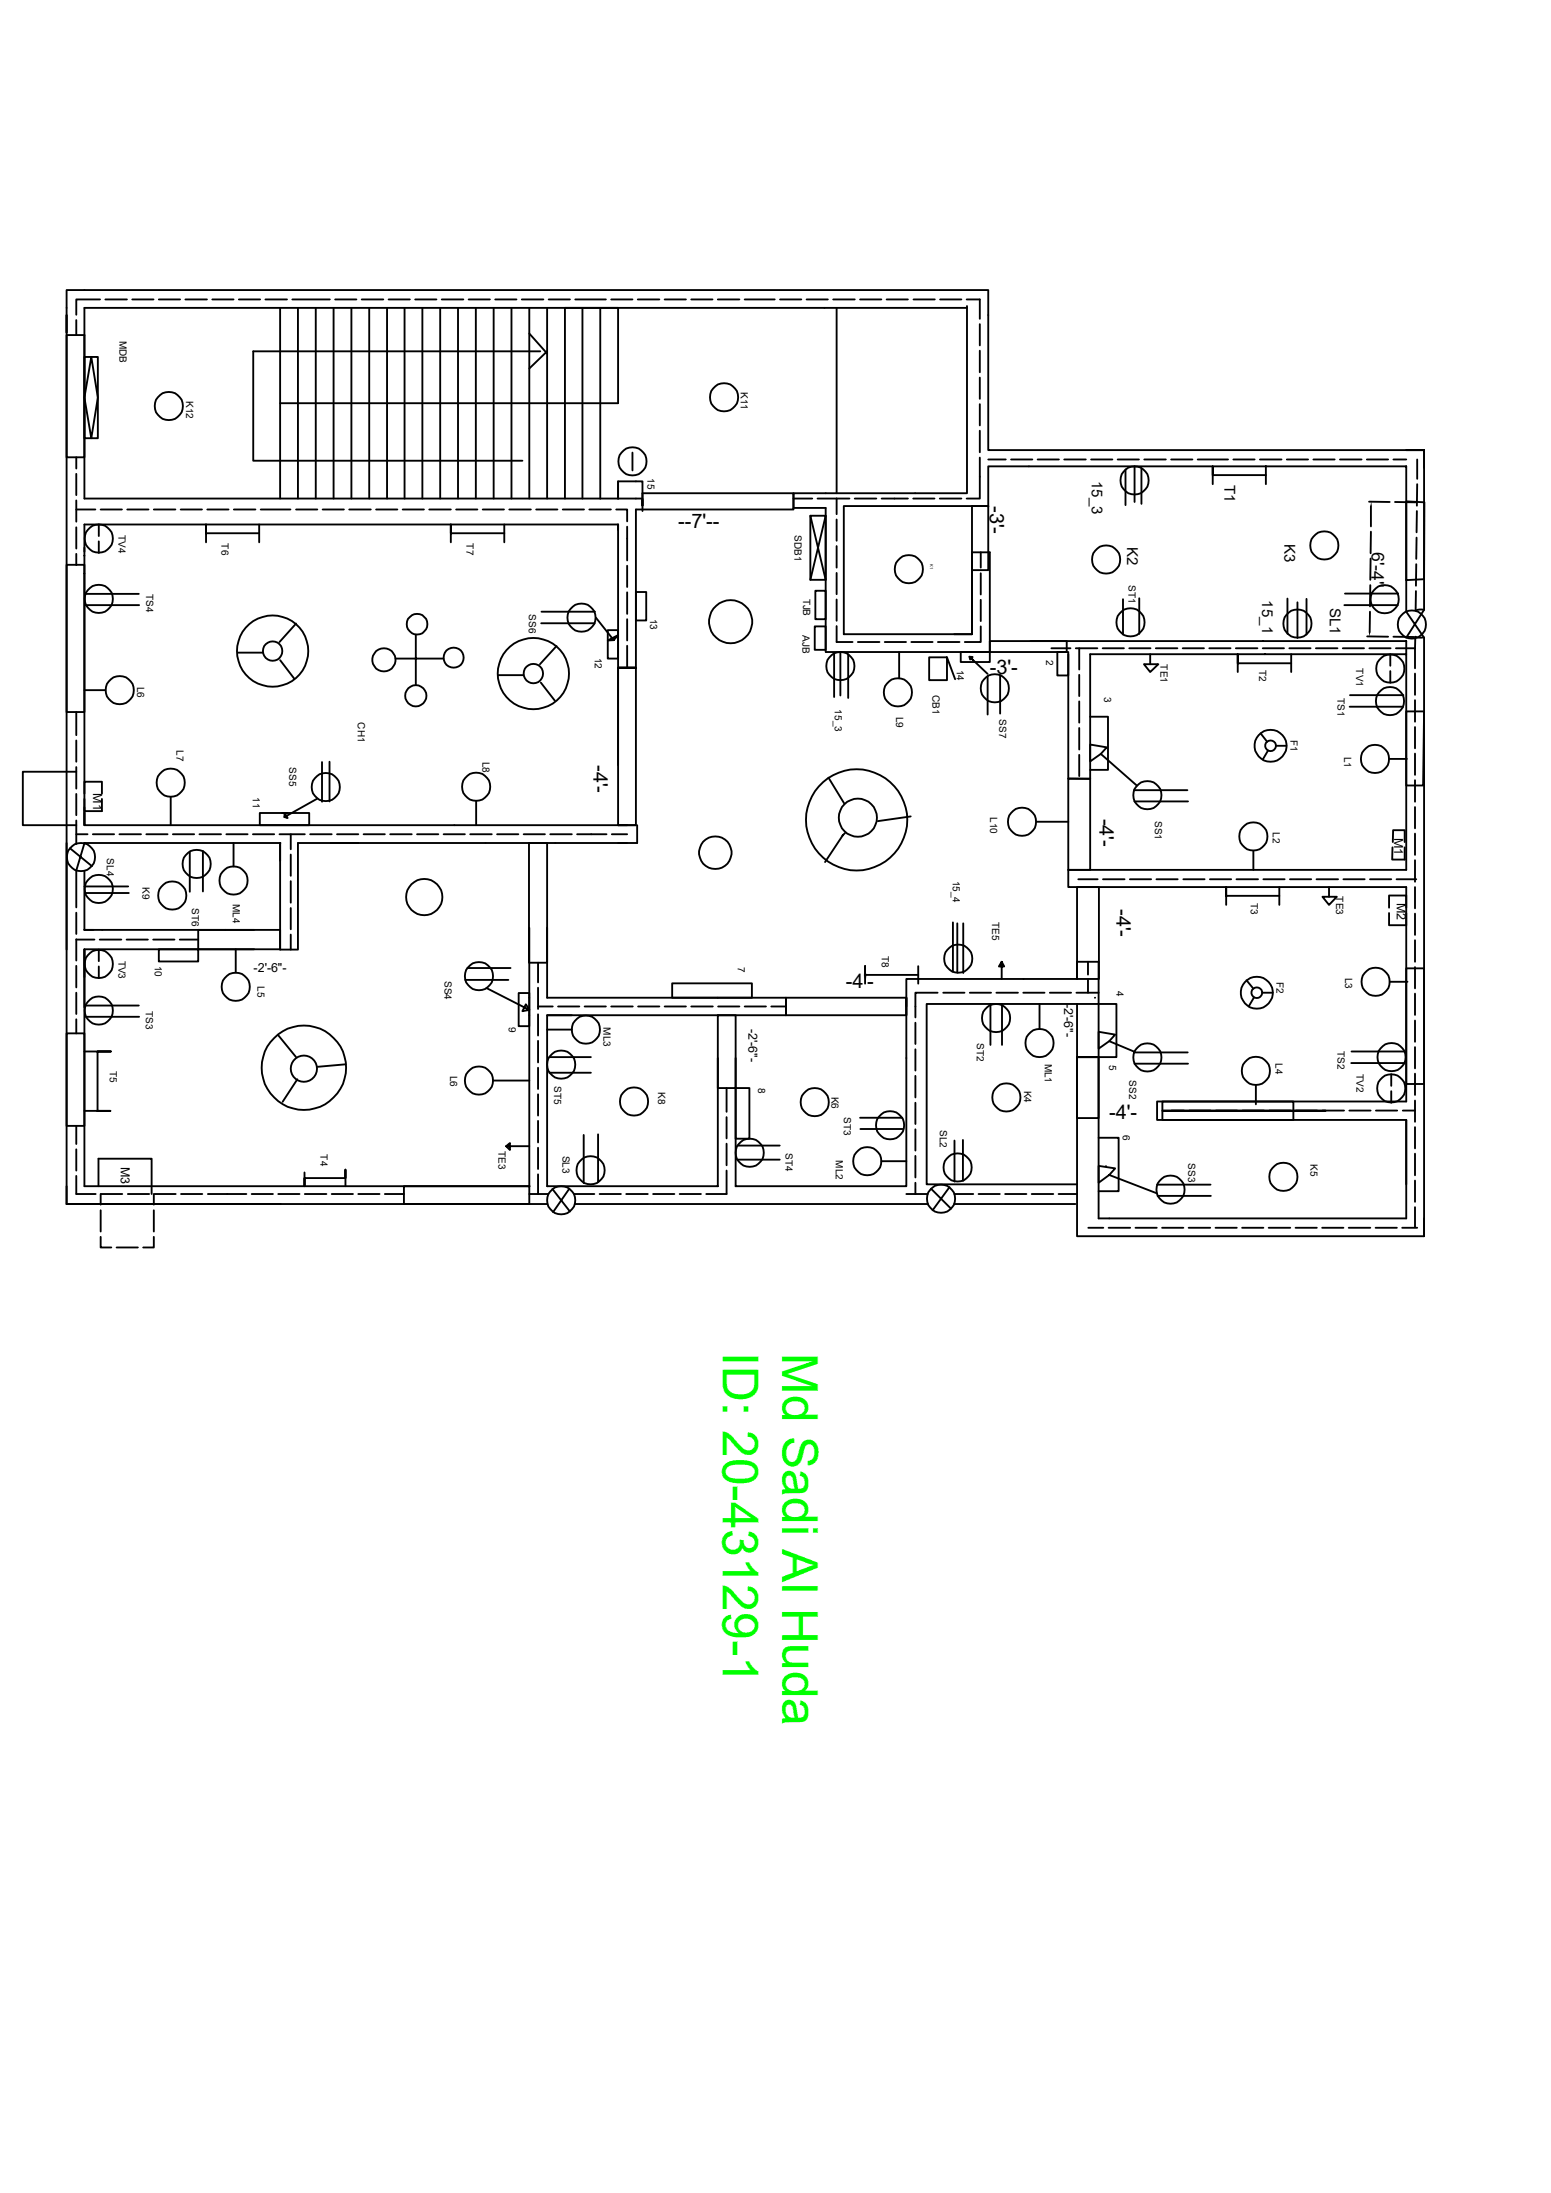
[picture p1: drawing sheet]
<svg xmlns="http://www.w3.org/2000/svg" width="210mm" height="297mm" viewBox="0 0 210 297" stroke-linecap="round" stroke-linejoin="round" font-family="sans-serif">
<g fill="none" stroke="#000" stroke-width=".25">
<path d="M9 42.7v2.3zM9 45.4h2.4v16.5h-2.4zM9 42.7v120.4h65.1M9 45v-5.7h124.8v21.7h59M10.3 43.3v2.1M11.4 48.3h1.9v11.1h-1.9zM12.4 48.3l.9 5.5-.9 5.6-1-5.6zM13.5 40.6h-3.2v2M14.3 40.6h2.9M17.9 40.6h2.9M21.5 40.6h2.9M25.1 40.6h2.9"/>
<path d="M28.7 40.6h2.9M32.3 40.6h2.9M35.9 40.6h3M37.9 41.7v25.8M39.6 40.6h5.1M40.3 41.7v25.8M42.8 41.7v25.8M45.2 41.7v25.8M45.4 40.6h2.9M47.6 41.7v25.8M49 40.6h2.9M50 41.7v25.8"/>
<path d="M52.4 41.7v25.8M52.6 40.6h2.9M54.8 41.7v25.8M56.2 40.6h2.9M57.2 41.7v25.8M59.6 41.7v25.8M59.8 40.6h2.9M62 41.7v25.8M63.5 40.6h2.8M64.4 41.7v25.8M66.8 41.7v25.8M67.1 40.6h2.8"/>
<path d="M69.3 41.7v25.8M70.7 40.6h2.9M71.7 41.7v25.8M71.7 45.2l2.4 2.7M73.2 47.6h-38.9v14.8h36.4M74.1 47.6l-2.4 2.3M74.1 41.7v25.8M74.3 40.6h2.9M77.9 40.6h4.1M78.9 41.7v25.8M81.3 41.7h2.4v12.9h-45.8M82.8 40.6h2.8"/>
<path d="M86.4 40.6h2.9M90 40.6h2.9M93.6 40.6h2.9M97.2 40.6h2.9M100.8 40.6h4.1M105.6 40.6h2.9M109.2 40.6h2.9M112.8 40.6h2.9M113.3 41.7v25.1M116.5 40.6h2.8M120.1 40.6h2.8M123.7 40.6h2.9"/>
<path d="M127.3 40.6h2.9M130.9 40.6h1.8v2.6M130.9 41.7h-119.5v25.8h75.6M130.9 41.4v25.4h-23.5v2h4.4v19.5M132.7 43.9v2.9M132.7 47.5v2.9M132.7 51.1v2.9M132.7 54.7v2.9M132.7 58.3v3M9 76.5h2.4v19.9h-2.4zM10.3 69h2.6M10.3 75v1.5"/>
<path d="M10.3 61.9v1.6M10.3 64.2v2.9M10.3 67.8v2.9M10.3 71.4v2.9M13.4 71v1.6M13.4 73.3v1.6M13.6 69h2.9M17.2 69h2.9M20.8 69h2.9M24.5 69h2.8M28.1 69h2.8M31.7 69h2.9"/>
<path d="M35.1 72.2h-7.2v-1.2v2.4M35.1 71v2.4M35.3 69h4M40.1 69h2.9M43.7 69h2.9M47.3 69h2.9M50.9 69h2.9M54.5 69h2.9M58.1 69h2.9M61.8 69h2.8M65.4 69h2.8M68.3 72.2h-7.3v-1.2v2.4"/>
<path d="M68.3 71v2.4M69 69h2.9M72.6 69h2.9M76.2 69h2.9M76.5 67.5v-25.8h4.8v25.8M79.8 69h2.9M83.4 69h1.5v1.6M83.7 65.2v2.3v-2.3h3.3v3.3v-.9M83.7 71v.8M84.9 71.3v4.6M84.9 76.6v2.9M85.6 61.3v2.4"/>
<path d="M87 69.2v-2.4h20.4v2.2h-21.3v21.4h-2.4v21.4h2.4v-21.4h-2.4M107.4 67.5h2.6M109.7 69.8h2.1v8.7h-2.1zM109.7 69.8l2.1 8.7M110.7 67.5h4.3M111.8 69.8l-2.1 8.7M113.3 70.4v2.8M113.3 74v2.9M113.3 77.6v2.9M113.3 67.5v2.1M115.7 67.5h3M122.9 67.5h-3.5"/>
<path d="M123.7 67.5h2.8M127.3 67.5h2.9M131.6 68.5h2.2v8.7h-2.2zM131.6 77.2v-2.4h2.4v13.5h-22.2M132.7 62v5.5h-1.8M132.8 74.8v2.1M132.8 77.6v2.9M133.8 68.6v-5.4h56.6v19.6l2.4 3.6v81h-47v-24.2h3M133.8 68.5h-19.5v17.4h17.3v-11.1v11.1h-2.4M133.8 62.2h2.4M136.9 62.2h2.9M140.5 62.2h2.9"/>
<path d="M144.1 62.2h2.9M147.7 62.2h2.9M151.3 62.2h2.9M152.4 63.6v4.8M153.6 63.2v4.8M154.6 63.4v4.8M154.9 62.2h3M158.6 62.2h2.9M162.2 62.2h4.1M167 62.2h2.9M170.6 62.2h2.9M171.4 64.3h-7.2v-1.1v2.4"/>
<path d="M171.4 63.2v2.4M174.2 62.2h2.9M177.8 62.2h2.9M181.4 62.2h3M185.1 62.2h2.9M185.4 67.9l2.8 .1M185.5 79.2v2.9M185.6 75.6l-.1 2.9M185.6 68.6v2.7M185.6 72v2.9M188.7 62.2h1.7M188.9 68h2.8"/>
<path d="M190.4 67.9l2.5 .1-.1 10.4-2.4 .2zM191.8 76.4l-.1 2.9M191.8 72.8v2.9M191.9 69.2l-.1 2.9M191.9 65.6v2.9M191.9 62.2v2.7M192.8 61h-2.4h2.4v2.4M192.8 61v21.6l-2.4 3.8M10.3 96.4v3.2M11.4 93.5h2.9M11.6 80.4h7.2M11.6 82h7.2"/>
<path d="M32.2 88.4h3.4M37.9 89.4l1.9 2.5M40.1 84.5l-2.3 2.5M53.6 89.2h6.4M56.3 86v6.8M67.5 91.4h3.4M73.2 92.5l1.9 2.4M73.3 84.4h7.2M73.3 82.8h7.3M75.4 87.5l-2.3 2.5M80.7 83.7l2.4 3 .6-.7-1.4 .7h.8M82.3 85.3h1.4v3.9h-1.4z"/>
<path d="M84.9 80.2v2.9M84.9 83.9v2.8M84.9 87.5v2.9M86.1 80.2h1.4v3.8h-1.4zM110.3 84.8h1.5v3.2h-1.5zM110.4 80h1.4v3.9h-1.4zM112.9 88.5v5.9M113.3 81.2v2.9M113.3 84.8v2.2h2.1M113.8 88.3v5.9M114.3 85.9h.1M114.9 88.6v5.9"/>
<path d="M116.2 87h2.9M119.8 87h2.9M121.8 88.3v3.6M123.4 87h2.9M127 87h2.9M128.2 89v3.1h-2.4v-3.1h2.4l1.1 3M130.1 88.3h3.9v1.4h-3.9zM131.3 88.9l.4 .1-.3 .3zM131.3 88.9l2.4 2.4M131.7 89.3l.1 .2M132.8 84.8v2.2h-2.2M132.8 81.2v2.9"/>
<path d="M133.7 91.6v5.2M134 86.8h10.4v1.5h-10.4zM135.4 91.4v5.2M139.5 86.8h50.9v31h-45.7v2.3h45.7v29.1h-33v2.5h33v13.3h-41.6v-21.8M142.4 87.8h2.5M143.2 88.3h1.5v3.2h-1.5zM144.7 88.6v16.9h2.9v-16.9h42.8M145.7 87.8h2.9M146.1 91.4v2.9M146.1 95v2.9M146.1 98.6v2.9M146.1 87.8v2.9"/>
<path d="M147.6 97.1h2.4v7.2h-2.4M149.3 87.8h2.9M152.1 81.2v4.7M152.9 87.8h2.9M154.3 81v4.9M154.9 90h1.9l-1.1 1zM155.7 88.6v1.4M156.5 87.8h2.9M160.1 87.8h2.9M163.7 87.8h2.9M167.3 87.8h3M170.7 99.3l.9 1.2"/>
<path d="M171 87.8h2.9M174.3 81.1v4.8M174.6 87.8h2.9M174.8 89.8h-7.2v-1.2v2.4M174.8 88.6v2.4M175.7 81.6v4.8M176.9 81.1v4.8M178.2 87.8h2.9M181.8 87.8h2.9M182 82h7.3M182.1 80.4h7.2M182.8 95.7h7.2"/>
<path d="M182.8 94.1h7.2M185.1 86.2h2.9M185.4 87.8h2.9M185.5 82.8v2.8M188.3 88.6v1.6M188.3 90.9v1.6M188.7 86.2l2.8 .1M189 87.8h2.6M190.4 96.4h2.4l-.1 10h-2.3zM191.6 87.8v2.7M191.6 91.2v2.9M191.6 94.8v2.9"/>
<path d="M191.6 98.5v2.8M191.6 86.3v1.5M191.6 86.2l.6 .2 .6-.1M191.7 80.1v2.6l.5-.2 .6 .1M9 114.2v14.4M9.5 114.9l2.9 2.4M10.3 104.5h-7.2v7.3h7.2M10.3 111.1v3.2M10.3 100.3v2.9M10.3 103.9v2.9M10.3 107.5v2.9M10.3 113h1.6"/>
<path d="M11.4 114.2h.1M11.4 109.3v2.5h74.7M11.4 108.2v1.7h2.4v-1.7M11.4 107.5v-1.6h2.4v1.6M11.4 114.2l-1.1 3.7v5M11.4 118v7.9h23M12.6 113h2.9M16.2 113h2.9M19.8 113h2.9M23.1 107.9v3.9M23.4 113h2.9M25.7 115.4v5.4"/>
<path d="M27 113h2.9M27.5 115.3v5.4M30.6 113h2.9M31.6 114.2v3.1M34.2 113h2.9M35.2 110.1h6.7v1.7h-6.7zM37.8 113h1.6v2M37.9 114.2v2.4zM37.9 114.2h.1M38.2 110.1h.7M39.4 115.7v2.9M39.4 119.3v3"/>
<path d="M39.4 113h1.9M42 113h2.9M43 108.2l-4.5 2.5v-.6l.3 .4-.3 .2 .4 .1-.1-.3M43.6 103.2v5.4M44.6 103.2v5.3M45.6 113h2.9M49.2 113h2.9M52.8 113h3M56.5 113h2.9M60.1 113h2.8M63.7 113h2.9M64.5 108.5v3.3"/>
<path d="M67.3 113h2.9M70.9 113h2.9M71.6 114.2h2.5v16.2h-2.5zM74.5 113h2.9M78.1 113h4M82.8 113h2.1M83.7 103.6v-32.6h-72.3v40.8M86.3 111.8v2.4h-46v14.4h-2.4v-14.4h-26.5M112.2 105.3l2.1 3.5M114.1 113.1l-2.4 3.7M114.4 112.8l-.3 .4M123.3 110.6l-4.4 .6"/>
<path d="M140.3 111.3h4.4M144.7 105.5h2.9v12.3h-2.9zM146 119.1h2.6M146.1 102.2v2.9M149.1 102.1l-1.5 1v-2.3l2.3 .4-.8 .9 4.8 4.3M149.4 119.1h2.9M153 119.1h2.9M153.5 107h7.3M153.6 108.5h7.3M156.6 119.1h2.9M160.2 119.1h2.9M163.8 119.1h2.9"/>
<path d="M167.4 119.1h2.9M169.7 115.2v2.6M171.1 119.1h2.8M171.7 101.6l-.7 1.3M172.8 101h1.4M174.7 119.1h2.8M178.3 119.1h2.9M181.9 119.1h2.9M185.5 119.1h2.9M188.1 102.8h2.4M188.6 114.8l-.1 1.6h1.7v-1.6M188.6 114v-1.6h1.6v1.6"/>
<path d="M189.1 119.1h2.7M191.6 102.1v2.8M191.6 105.7v2.9M191.6 109.3v2.9M191.6 112.9v2.9M191.6 116.5v2.9M9 140h2.4v12.5h-2.4zM10.3 138v2M10.3 127.3h2.5M10.3 123.6v2.9M10.3 127.2v2.9M10.3 130.8v2.9"/>
<path d="M10.3 134.5v2.8M11.4 120.1h6M11.5 120.9h5.9M11.6 136.2h7.2M11.6 137.7h7.2M13.4 128.6v1.6M13.4 130.9v1.6M13.5 127.3h2.9M17.1 127.3h2.9M20.7 127.3h2.9M21.5 128.6h5.3v1.6h-5.3zM24.3 127.3h2.5"/>
<path d="M26.8 125.9h11.1v2.7h-11.1zM31.9 128.6v3.1M34.4 128.6h-23v32.1h60.3M39.4 123v2.9M39.4 126.6v2M63 132.7h5.8M63.3 131.1h5.8M65.9 133.8l5.8 3-1 .1 .5-.9 .5 .7M70.2 134.5h1.5v4.5h-1.5zM71.7 125.6v35.1M72.9 136.3h1.9M72.9 130.4v2.7"/>
<path d="M72.9 133.8v2.9M72.9 137.4v2.9M74.1 137.5h3.3M74.1 125.6v9.5h32.3v2.4h-32.3v23.2h23.1v-17.4M74.1 139.4h3.3M75.6 136.3h2.8M79.2 136.3h2.8M82.8 136.3h2.9M86.4 136.3h2.9M90 136.3h2.9M91 133.2h10.8v1.9h-10.8zM93.6 136.3h2.9"/>
<path d="M97.2 137.5h2.4v9.9h1.9v6.8h-1.9v-6.8h-2.4zM97.2 136.3h2.9M100.8 136.3h2.9M104.4 136.3h2M106.4 135.1h16.3v2.4h-16.3zM122.7 135.1v25.6h-23.1v-17.4M124 138.5v2.9M124.3 132h-7.2v-1.1v2.3M124.3 130.9v2.3M127 134.5h-3v3.3M127.7 134.5h2.9M129 124.9v6.7"/>
<path d="M129.6 125.1v6.6M130.4 125.1v6.7M131.3 134.5h2.9M134.1 136v5.5M134.9 134.5h2.9M135.6 130.3l.4 .6h-.7l.3-.6v2.3M135.7 136v5.5M138.6 134.5h2.8M140.8 136v3.4M142.2 134.5h2.8M145.8 134.5h3M145.8 120.1h3v12.5h-3z"/>
<path d="M145.8 136h3v-5.7h-3v2.3h-23.1v3.7M145.8 136h-20.3v24.4h20.3M145.8 136v7.2h3v-7.2h2.4v7.2h-2.4M145.8 130.3v2.3M147.3 130.3v1.7M147.3 132.7v1.8M148.3 135.1h.1M148.8 139.7l2.2 .4-.8 .9-1.4 1zM168.8 132.8l.9 1.1M169.8 135.1l-.7 1.2M170.9 134.5h1.4M173.2 121.3h-7.2v-1.2v2.5"/>
<path d="M173.2 120.1v2.5M179.1 121.5h1.9l-1 1.1zM180 120.1v1.4M188.1 123.7v1.6h2.3M188.1 122.9v-1.6h2.3v1.6M188.2 133h2.4M190.4 131.1h2.4v15.7h-2.4zM191.6 120.1v2.9M191.6 123.7v2.9M191.6 127.3v3M191.6 131v2.9M191.6 134.6v2.9"/>
<path d="M191.6 138.2v2.9M10.3 152.5v2.4M10.3 155.7v2.8M10.3 159.3v2.4h2.7M11.4 142.4h3.6h-1.8v8.1h1.7h-3.5M37.7 140.2l2.4 3M40.3 146.2l-2 3M41.2 158.8v1.9v-1.1h5.6v-1.2v2.3M46.8 144.1l-3.8 .4M66.8 146.3h4.9M68.5 155.2l.5-.4v.9l-.5-.5h3.2M72.9 159v2.7"/>
<path d="M72.9 141v2.9M72.9 144.6v2.9M72.9 148.2v2.9M72.9 151.8v2.9M72.9 155.4v2.9M74.4 143.2h5.6M74.4 145.3h5.6M79 153.7v6.5M81 153.6v6.5M98.4 158.5v3.2h-2.8M98.4 147.4v3.2M98.4 151.3v2.9"/>
<path d="M98.4 154.9v2.9M99.8 157.1h5.8M99.9 155.2h5.7M116.5 151.4h5.7M116.5 152.9h5.7M119.3 157.3h3.4M124 142.1v2.9M124 145.7v2.9M124 149.4v2.8M124 153v2.8M124 156.5v3M129.2 154.5v5.5"/>
<path d="M130.4 154.4v5.5M145.8 143.2h3v8.2h-3zM148.8 154.1h2.7v7.2h-2.7M149.7 157.9h.1M150.2 159.1l-1.4 1.1v-2.3l2.2 .3-.8 .9 6.5 2.5M150.2 141l3.4 1.5M153.6 142.5h7.2M153.6 144.1h7.3M156.7 149.2h18.4v2.5h-18.4zM157.4 150.4l22.1 .1zM158.6 150.4h1.7M161 150.4h2.9"/>
<path d="M164.6 150.4h2.9M168.2 150.4h3M170.1 147v2.6M171.9 150.4h2.9M175.5 150.4h2.9M179.1 150.4h2.9M182.7 150.4h2.9M183 144h7.2M183 142.4h7.2M186.3 150.4h2.9M188.4 145.5v1.6M188.4 147.8v1.6"/>
<path d="M189.9 150.4h1.7M191.6 141.8v2.9M191.6 145.4v2.9M191.6 149.1v2.8M191.6 152.7v2.8M191.6 156.3v2.9M191.6 159.9v2.9M9 160.7v2.4h9.9M9 163.1h29M13.3 160.7v-3.8h7.2v4.8M13.6 167.5v1.5h1.5M13.6 161.7v1.5"/>
<path d="M13.6 163.9v2.9M13.7 161.7h2.9M15.8 169h2.9M17.3 161.7h2.9M20.8 167.5v1.5h-1.4M20.8 161.7v1.5M20.8 163.9v2.9M20.9 161.7h2.9M24.5 161.7h2.9M28.2 161.7h5.2M34.1 161.7h2.9M37.7 161.7h2.9"/>
<path d="M41.3 161.7h2.9M44.9 161.7h2.9M48.5 161.7h2.9M52.1 161.7h2.6M54.7 160.7h17v2.4h-17zM71.7 160.7h.1M71.7 161.7h2.6M74.1 160.7h.1M74.8 161l2.4 3.1M77.1 161l-2.2 3.2M77.7 161.7h2.8M77.9 163.1h47.7"/>
<path d="M81.2 161.7h2.9M84.8 161.7h2.9M88.4 161.7h2.9M92 161.7h2.9M97.2 160.7h.1M99.6 160.7h.1M122.7 161.7h2.9M124 160.2v1.4M126.1 161l2.7 2.7M128.6 160.8l-2.3 3.1M129.2 163.1h16.4M129.2 161.7h2.6"/>
<path d="M132.5 161.7h2.9M136.1 161.7h2.9M139.7 161.7h2.9M143.3 161.7h2.5M147.4 166.3h2M150.1 166.3h2.9M153.8 166.3h2.8M156.7 160.4h7.2M156.8 162h7.2M157.4 166.3h2.8M161 166.3h2.9M164.6 166.3h2.9"/>
<path d="M168.2 166.3h2.9M171.8 166.3h2.9M175.4 166.3h2.9M179 166.3h2.9M182.6 166.3h2.9M186.3 166.3h2.8M189.9 166.3h2M191.6 163.5v2.7"/>
<circle cx="22.9" cy="55" r="1.91"/>
<circle cx="98.1" cy="53.8" r="1.91"/>
<circle cx="13.4" cy="72.9" r="1.91"/>
<circle cx="85.7" cy="62.5" r="1.91"/>
<circle cx="123.1" cy="77.1" r="1.91"/>
<circle cx="149.8" cy="75.8" r="1.91"/>
<circle cx="153.6" cy="65.1" r="1.91"/>
<circle cx="179.3" cy="73.9" r="1.91"/>
<circle cx="13.4" cy="81.1" r="1.91"/>
<circle cx="16.2" cy="93.5" r="1.91"/>
<circle cx="36.9" cy="88.2" r="4.8"/>
<circle cx="36.9" cy="88.2" r="1.32"/>
<circle cx="52" cy="89.4" r="1.57"/>
<circle cx="56.3" cy="94.2" r="1.43"/>
<circle cx="56.5" cy="84.5" r="1.41"/>
<circle cx="61.4" cy="89.1" r="1.36"/>
<circle cx="72.2" cy="91.2" r="4.8"/>
<circle cx="72.2" cy="91.2" r="1.32"/>
<circle cx="78.8" cy="83.6" r="1.91"/>
<circle cx="98.9" cy="84.2" r="2.93"/>
<circle cx="113.8" cy="90.2" r="1.91"/>
<circle cx="121.6" cy="93.8" r="1.91"/>
<circle cx="134.7" cy="93.2" r="1.91"/>
<circle cx="153.1" cy="84.3" r="1.91"/>
<circle cx="175.7" cy="84.4" r="1.91"/>
<circle cx="187.5" cy="81.1" r="1.91"/>
<circle cx="188.2" cy="94.9" r="1.91"/>
<circle cx="188.3" cy="90.5" r="1.91"/>
<circle cx="191.2" cy="84.6" r="1.91"/>
<circle cx="11" cy="116.1" r="1.91"/>
<circle cx="23.1" cy="106" r="1.91"/>
<circle cx="26.6" cy="117" r="1.91"/>
<circle cx="31.6" cy="119.2" r="1.91"/>
<circle cx="44.1" cy="106.6" r="1.91"/>
<circle cx="64.5" cy="106.5" r="1.91"/>
<circle cx="96.9" cy="115.5" r="2.2"/>
<circle cx="116" cy="111.1" r="6.8"/>
<circle cx="116.1" cy="110.7" r="2.58"/>
<circle cx="138.4" cy="111.3" r="1.91"/>
<circle cx="155.4" cy="107.7" r="1.91"/>
<circle cx="169.7" cy="113.3" r="1.91"/>
<circle cx="172" cy="101" r=".73"/>
<circle cx="172" cy="101" r="2.16"/>
<circle cx="186.2" cy="102.8" r="1.91"/>
<circle cx="13.4" cy="120.4" r="1.91"/>
<circle cx="13.4" cy="136.9" r="1.91"/>
<circle cx="13.4" cy="130.6" r="1.91"/>
<circle cx="23.3" cy="121.3" r="1.91"/>
<circle cx="31.9" cy="133.6" r="1.91"/>
<circle cx="57.5" cy="121.5" r="2.45"/>
<circle cx="64.9" cy="132.2" r="1.91"/>
<circle cx="79.4" cy="139.4" r="1.91"/>
<circle cx="129.8" cy="129.8" r="1.91"/>
<circle cx="134.9" cy="137.9" r="1.91"/>
<circle cx="170.2" cy="134.4" r=".73"/>
<circle cx="170.2" cy="134.4" r="2.16"/>
<circle cx="186.3" cy="133" r="1.91"/>
<circle cx="41.1" cy="144.6" r="5.7"/>
<circle cx="41.1" cy="144.7" r="1.78"/>
<circle cx="64.9" cy="146.3" r="1.91"/>
<circle cx="76" cy="144.2" r="1.91"/>
<circle cx="80" cy="158.5" r="1.91"/>
<circle cx="85.9" cy="149.2" r="1.91"/>
<circle cx="101.5" cy="156.1" r="1.91"/>
<circle cx="110.3" cy="149.3" r="1.91"/>
<circle cx="117.5" cy="157.3" r="1.91"/>
<circle cx="120.5" cy="152.4" r="1.91"/>
<circle cx="129.7" cy="158.1" r="1.91"/>
<circle cx="136.3" cy="148.6" r="1.91"/>
<circle cx="140.8" cy="141.3" r="1.91"/>
<circle cx="155.4" cy="143.2" r="1.91"/>
<circle cx="170.1" cy="145" r="1.91"/>
<circle cx="173.8" cy="159.4" r="1.91"/>
<circle cx="188.4" cy="147.4" r="1.91"/>
<circle cx="188.4" cy="143.2" r="1.91"/>
<circle cx="76" cy="162.6" r="1.91"/>
<circle cx="127.4" cy="162.3" r="1.91"/>
<circle cx="158.5" cy="161.1" r="1.91"/>
</g>
<path d="M185.7 67.9l.1 .7h-.3zM185.3 85.6h.2v.6z" fill="#000"/>
<g font-size="6.7" fill="#0f0">
<text x="97.9" y="183.1" transform="rotate(90 97.9 183.1)">ID: 20-43129-1</text>
<text x="105.9" y="183.3" transform="rotate(90 105.9 183.3)">Md Sadi Al Huda</text>
</g>
<g font-size="2.7">
<text x="91.8" y="71.5">--7'--</text>
<text x="134" y="68.5" transform="rotate(90 134 68.5)">-3'-</text>
<text x="134" y="91.3">-3'-</text>
<text x="80.3" y="103.6" transform="rotate(90 80.3 103.6)">-4'-</text>
<text x="148.9" y="110.9" transform="rotate(90 148.9 110.9)">-4'-</text>
<text x="151.2" y="123.1" transform="rotate(90 151.2 123.1)">-4'-</text>
<text x="114.6" y="133.8">-4'-</text>
<text x="150.2" y="151.6">-4'-</text>
</g>
<text font-size="2.4" x="185.8" y="74.8" transform="rotate(91 185.8 74.8)">6'-4&quot;</text>
<g font-size="2">
<text x="147.8" y="65.2" transform="rotate(90 147.8 65.2)">15_3</text>
<text x="165.8" y="65.7" transform="rotate(90 165.8 65.7)">T1</text>
<text x="152.6" y="74.1" transform="rotate(90 152.6 74.1)">K2</text>
<text x="174" y="73.7" transform="rotate(90 174 73.7)">K3</text>
<text x="170.9" y="81.3" transform="rotate(90 170.9 81.3)">15_1</text>
<text x="180.1" y="82.4" transform="rotate(90 180.1 82.4)">SL1</text>
</g>
<g font-size="1.7">
<text x="12.6" y="107.4" transform="rotate(90 12.6 107.4)">M1</text>
<text x="188.8" y="113.5" transform="rotate(90 188.8 113.5)">M1</text>
<text x="189.1" y="122.3" transform="rotate(90 189.1 122.3)">M2</text>
<text x="34.3" y="131.6">-2'-6&quot;-</text>
<text x="144.1" y="136" transform="rotate(90 144.1 136)">-2'-6&quot;-</text>
<text x="101.3" y="139.4" transform="rotate(90 101.3 139.4)">-2'-6&quot;-</text>
<text x="16.3" y="158" transform="rotate(90 16.3 158)">M3</text>
</g>
<g font-size="1.4">
<text x="16.2" y="46.2" transform="rotate(90 16.2 46.2)">MDB</text>
<text x="100.3" y="53.1" transform="rotate(90 100.3 53.1)">K11</text>
<text x="25.2" y="54.3" transform="rotate(90 25.2 54.3)">K12</text>
<text x="87.7" y="64.8" transform="rotate(90 87.7 64.8)">15</text>
<text x="16" y="72.5" transform="rotate(90 16 72.5)">TV4</text>
<text x="30" y="73.6" transform="rotate(90 30 73.6)">T6</text>
<text x="63.2" y="73.6" transform="rotate(90 63.2 73.6)">T7</text>
<text x="107.6" y="72.5" transform="rotate(90 107.6 72.5)">SDB1</text>
<text x="19.8" y="80.4" transform="rotate(90 19.8 80.4)">TS4</text>
<text x="71.6" y="83.2" transform="rotate(90 71.6 83.2)">SS6</text>
<text x="88.1" y="83.8" transform="rotate(90 88.1 83.8)">13</text>
<text x="108.8" y="81.1" transform="rotate(90 108.8 81.1)">TJB</text>
<text x="152.8" y="79.2" transform="rotate(90 152.8 79.2)">ST1</text>
<text x="80.6" y="89.1" transform="rotate(90 80.6 89.1)">12</text>
<text x="108.7" y="86" transform="rotate(90 108.7 86)">AJB</text>
<text x="141.6" y="89.3" transform="rotate(90 141.6 89.3)">2</text>
<text x="157.1" y="90" transform="rotate(90 157.1 90)">TE1</text>
<text x="18.6" y="93" transform="rotate(90 18.6 93)">L6</text>
<text x="126.3" y="94.1" transform="rotate(90 126.3 94.1)">CB1</text>
<text x="129.5" y="90.7" transform="rotate(90 129.5 90.7)">14</text>
<text x="149.5" y="94.4" transform="rotate(90 149.5 94.4)">3</text>
<text x="170.5" y="90.7" transform="rotate(90 170.5 90.7)">T2</text>
<text x="181.1" y="94.5" transform="rotate(90 181.1 94.5)">TS1</text>
<text x="183.6" y="90.5" transform="rotate(90 183.6 90.5)">TV1</text>
<text x="23.9" y="101.6" transform="rotate(90 23.9 101.6)">L7</text>
<text x="48.5" y="97.8" transform="rotate(90 48.5 97.8)">CH1</text>
<text x="113" y="96.1" transform="rotate(90 113 96.1)">15_3</text>
<text x="121.3" y="97.1" transform="rotate(90 121.3 97.1)">L9</text>
<text x="135.3" y="97.4" transform="rotate(90 135.3 97.4)">SS7</text>
<text x="174.8" y="100.2" transform="rotate(90 174.8 100.2)">F1</text>
<text x="34.2" y="108" transform="rotate(90 34.2 108)">11</text>
<text x="39.2" y="103.9" transform="rotate(90 39.2 103.9)">SS5</text>
<text x="65.3" y="103.2" transform="rotate(90 65.3 103.2)">L8</text>
<text x="182" y="102.5" transform="rotate(90 182 102.5)">L1</text>
<text x="134.1" y="110.7" transform="rotate(90 134.1 110.7)">L10</text>
<text x="156.4" y="111.2" transform="rotate(90 156.4 111.2)">SS1</text>
<text x="172.3" y="112.7" transform="rotate(90 172.3 112.7)">L2</text>
<text x="14.5" y="116.2" transform="rotate(90 14.5 116.2)">SL4</text>
<text x="129" y="119.3" transform="rotate(90 129 119.3)">15_4</text>
<text x="19.3" y="120.1" transform="rotate(90 19.3 120.1)">K9</text>
<text x="26" y="122.9" transform="rotate(90 26 122.9)">ST6</text>
<text x="31.5" y="122.4" transform="rotate(90 31.5 122.4)">ML4</text>
<text x="134.3" y="124.9" transform="rotate(90 134.3 124.9)">TE5</text>
<text x="169.4" y="122.3" transform="rotate(90 169.4 122.3)">T3</text>
<text x="180.9" y="121.4" transform="rotate(90 180.9 121.4)">TE3</text>
<text x="16" y="130.1" transform="rotate(90 16 130.1)">TV3</text>
<text x="21" y="130.8" transform="rotate(90 21 130.8)">10</text>
<text x="99.9" y="131" transform="rotate(90 99.9 131)">7</text>
<text x="119.4" y="129.5" transform="rotate(90 119.4 129.5)">T8</text>
<text x="19.7" y="136.9" transform="rotate(90 19.7 136.9)">TS3</text>
<text x="34.9" y="133.6" transform="rotate(90 34.9 133.6)">L5</text>
<text x="60.2" y="132.8" transform="rotate(90 60.2 132.8)">SS4</text>
<text x="151.2" y="134.2" transform="rotate(90 151.2 134.2)">4</text>
<text x="172.8" y="133" transform="rotate(90 172.8 133)">F2</text>
<text x="182.2" y="132.4" transform="rotate(90 182.2 132.4)">L3</text>
<text x="68.9" y="139.1" transform="rotate(90 68.9 139.1)">9</text>
<text x="81.7" y="139.1" transform="rotate(90 81.7 139.1)">ML3</text>
<text x="132.2" y="141.2" transform="rotate(90 132.2 141.2)">ST2</text>
<text x="181.1" y="142.4" transform="rotate(90 181.1 142.4)">TS2</text>
<text x="14.9" y="145.1" transform="rotate(90 14.9 145.1)">T5</text>
<text x="61" y="145.7" transform="rotate(90 61 145.7)">L6</text>
<text x="75.1" y="147.1" transform="rotate(90 75.1 147.1)">ST5</text>
<text x="89.1" y="148" transform="rotate(90 89.1 148)">K8</text>
<text x="102.7" y="147.3" transform="rotate(90 102.7 147.3)">8</text>
<text x="112.6" y="148.5" transform="rotate(90 112.6 148.5)">K6</text>
<text x="138.7" y="147.7" transform="rotate(90 138.7 147.7)">K4</text>
<text x="141.5" y="144.1" transform="rotate(90 141.5 144.1)">ML1</text>
<text x="150.2" y="144.2" transform="rotate(90 150.2 144.2)">5</text>
<text x="152.9" y="146.3" transform="rotate(90 152.9 146.3)">SS2</text>
<text x="172.7" y="144" transform="rotate(90 172.7 144)">L4</text>
<text x="183.7" y="145.5" transform="rotate(90 183.7 145.5)">TV2</text>
<text x="67.5" y="155.9" transform="rotate(90 67.5 155.9)">TE3</text>
<text x="114.3" y="151.3" transform="rotate(90 114.3 151.3)">ST3</text>
<text x="127.3" y="153.1" transform="rotate(90 127.3 153.1)">SL2</text>
<text x="152" y="153.8" transform="rotate(90 152 153.8)">6</text>
<text x="43.4" y="156.3" transform="rotate(90 43.4 156.3)">T4</text>
<text x="76.2" y="156.5" transform="rotate(90 76.2 156.5)">SL3</text>
<text x="106.3" y="156.1" transform="rotate(90 106.3 156.1)">ST4</text>
<text x="113.2" y="157.1" transform="rotate(90 113.2 157.1)">ML2</text>
<text x="160.9" y="157.6" transform="rotate(90 160.9 157.6)">SS3</text>
<text x="177.5" y="157.6" transform="rotate(90 177.5 157.6)">K5</text>
</g>
<text font-size=".6" x="125.9" y="76.4" transform="rotate(90 125.9 76.4)">K1</text>
</svg>
